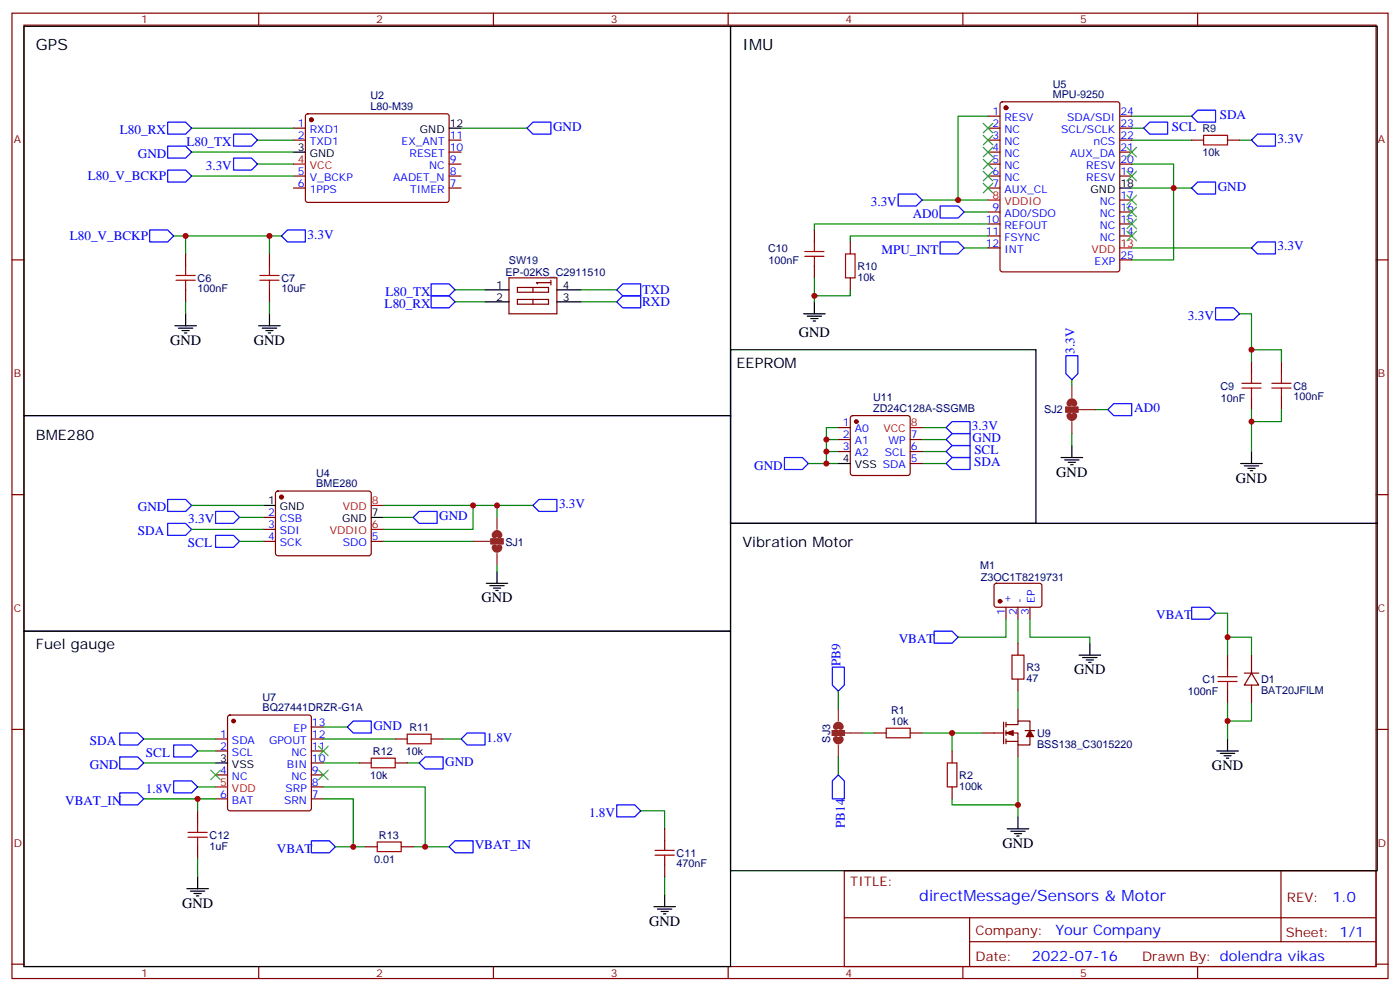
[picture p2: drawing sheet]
<svg xmlns="http://www.w3.org/2000/svg" width="412mm" height="292mm" viewBox="0 0 412 292" stroke-linecap="round" stroke-linejoin="round" font-family="sans-serif">
<g fill="none" stroke="#870000" stroke-width=".35">
<path d="M3.5 3.9h405.4v284.3h-405.4zM7.1 7.4h398.2v277.3h-398.2zM76.2 3.9v3.5M145.3 3.9v3.5M214.5 3.9v3.5M283.6 3.9v3.5M352.8 3.9v3.5M86.4 37.7h3.6M90.2 33.7l.5-.2 41.2 .1 .4 .6-.1 25-.6 .4h-41.2l-.4-.7v-24.7zM291 34.2h3.6M291 37.7h3.6M294.8 30.2l.5-.2h33.8l.5 .2 .2 .5v48.7l-.2 .5-.5 .2h-33.8l-.5-.3-.2-.4v-48.7z"/>
<path d="M329.8 34.2h3.6M329.8 37.7h3.6M86.4 41.3h3.6M86.4 51.9h3.6M86.4 55.4h3.6M132.3 41.3h3.5M132.3 44.8h3.5M132.3 48.3h3.5M132.3 51.9h3.5M132.3 55.4h3.5M291 41.3h3.6M291 44.8h3.6"/>
<path d="M291 48.3h3.6M291 51.9h3.6M291 55.4h3.6M329.8 41.3h3.6M329.8 44.8h3.6M329.8 48.3h3.6M329.8 51.9h3.6M329.8 58.9h3.6M351 41.3h3.5M361.6 41.3h3.5M3.5 76.6h3.6M54.7 74.8v3.5"/>
<path d="M79.4 74.8v3.5M239.9 67.7v3.6M239.9 78.3v3.5M250.5 71.3v3.5M291 62.4h3.6M291 66h3.6M291 69.5h3.6M291 73h3.6M329.8 76.6h3.6M329.8 62.4h3.6M329.8 66h3.6M329.8 69.5h3.6"/>
<path d="M405.3 76.6h3.6M54.7 85.4v3.5M79.4 85.4v3.5M149.9 81.8h14.1v10.6h-14.1zM152.4 84.7h9.2v1.4h-9.2zM152.4 88.2h9.2v1.4h-9.2zM157 84.7v1.4M157 88.2v1.4M162.3 82.6v1.4M162.3 83.3h-4.3l.4 .3M250.5 81.8v3.6M368.7 106.5v3.6"/>
<path d="M368.7 117.1v3.6M377.5 106.5v3.6M377.5 117.1v3.6M246.9 125.9h3.6M246.9 129.5h3.6M246.9 133h3.6M250.7 122.6l.5-.2h16.2l.5 .2 .2 .5v16.2l-.2 .5-.5 .3h-16.2l-.5-.3-.2-.5v-16.2zM268.1 129.5h3.5M268.1 133h3.5M268.1 136.5h3.5M3.5 145.7h3.6M77.6 152.4h3.5"/>
<path d="M77.6 155.9h3.5M77.6 159.5h3.5M81.4 144.8l.4-.2 27.1 .1 .5 .6-.1 18-.6 .4-27.1-.1-.5-.6v-17.7zM109.4 159.5h3.5M405.3 145.7h3.6M293 172l.5-.2 13 .1 .4 .6v5.9l-.7 .5-13-.1-.4-.6v-5.7zM296.3 178.9v3.5M299.9 178.9v3.5M303.4 178.9v3.5M299.9 189.4v3.6M361.6 193v3.5M366.5 198.3h4.3"/>
<path d="M368.7 198.3l2.1 3.5h-4.3zM368.7 193v5.3M3.5 214.8h3.6M63.5 217.7h3.5M67.3 210.8l.4-.2h23.3l.5 .2 .2 .5v26.8l-.2 .5-.5 .2h-23.3l-.5-.2-.2-.5v-26.8zM91.7 217.7h3.5M91.7 214.1h3.5M116.4 217.7h3.5M127 217.7h3.5M257.5 215.9h3.6M268.1 215.9h3.5M289.3 215.9h6.3"/>
<path d="M295.6 212.7v6.4M296.3 215.9h3.6v3.5h3.5v-3.5M296.3 213.4h3.6v-1h3.5v2.8M296.3 212.7v1.4M296.3 215.2v1.4M296.3 217.7v1.4M296.3 218.4h3.6M299.9 200v3.6M299.9 208.8v3.6M299.9 219.4v3.6M302 215.2h2.8M361.6 203.6v3.5"/>
<path d="M368.7 201.8v5.3M405.3 214.8h3.6M58.2 238.8v3.6M63.5 221.2h3.5M63.5 228.2h3.5M63.5 235.3h3.5M91.7 221.2h3.5M91.7 228.2h3.5M91.7 235.3h3.5M91.7 231.8h3.5M91.7 224.7h3.5M105.8 224.7h3.6"/>
<path d="M116.4 224.7h3.5M280.5 221.2v3.5M280.5 231.8v3.5M58.2 249.4v3.5M107.6 249.4h3.5M118.2 249.4h3.5M195.8 244.1v3.6M195.8 254.7v3.5M248.7 256.5h156.6v28.2h-156.6zM377.3 256.5v20.9M248.7 270.3h156.5M285.6 277.4h119.6"/>
<path d="M285.6 270.3v14.1M3.5 284h3.6M76.2 284.7v3.5M145.3 284.7v3.5M214.5 284.7v3.5M283.6 284.7v3.5M352.8 284.7v3.5M405.3 284h3.6"/>
</g>
<g fill="#870000" stroke="#870000" stroke-width=".35">
<path d="M303.4 215.2l1 1.8h-2.1z"/>
<path d="M296.3 215.9l2.1-.7v1.4z"/>
<circle cx="296.3" cy="31.8" r=".53"/>
<circle cx="82.9" cy="146.4" r=".53"/>
<circle cx="91.7" cy="35.3" r=".53"/>
<circle cx="294.6" cy="177.1" r=".53"/>
<circle cx="68.8" cy="212.4" r=".53"/>
<circle cx="252.2" cy="124.2" r=".53"/>
</g>
<path d="M86.4 48.3h3.6M291 58.9h3.6M329.8 73h3.6M268.1 125.9h3.5M109.4 155.9h3.5M109.4 148.9h3.5M63.5 231.8h3.5" fill="none" stroke="#f00" stroke-width=".35"/>
<g fill="none" stroke="#000" stroke-width=".35">
<path d="M7.1 7.8h208.1v114.6h-208.1zM215.2 7.8h190.5v146.4h-190.5zM132.3 37.7h3.5M86.4 44.8h3.6M329.8 55.4h3.6M51.5 96h6.4M52.6 96.7h4.2M53.6 97.4h2.1M54.3 98.1h.7M54.7 92.4v3.6M76.2 96h6.3M77.3 96.7h4.2"/>
<path d="M78.3 97.4h2.1M79 98.1h.7M79.4 92.4v3.6M142.9 88.9h7M142.9 85.4h7M164 88.9h7.1M164 85.4h7.1M236.7 92.4h6.4M237.8 93.1h4.2M238.8 93.8h2.1M239.5 94.5h.7M239.9 88.9v3.5"/>
<path d="M215.2 103h90v51.2h-90zM7.1 122.4h208.1v63.5h-208.1zM246.9 136.5h3.6M312.6 134.8h6.3M313.6 135.5h4.3M314.7 136.2h2.1M315.4 136.9h.7M315.7 131.2v3.6M365.5 136.5h6.3M366.5 137.2h4.3M367.6 137.9h2.1M368.3 138.6h.7"/>
<path d="M368.7 133v3.5M77.6 148.9h3.5M109.4 152.4h3.5M215.2 154.2h190.5v102.3h-190.5zM143.2 171.8h6.4M144.3 172.5h4.2M145.3 173.2h2.2M146 173.9h.8M146.4 168.3v3.5M7.1 185.9h208.1v98.8h-208.1zM317.9 193h6.3M318.9 193.7h4.2"/>
<path d="M320 194.4h2.1M320.7 195.1h.7M321 189.4v3.6M361.6 217.7v3.5M63.5 224.7h3.5M358.4 221.2h6.4M359.5 221.9h4.2M360.5 222.6h2.2M361.2 223.3h.7M58.2 258.2v3.6M296.7 244.1h6.3M297.7 244.8h4.3"/>
<path d="M298.8 245.5h2.1M299.5 246.2h.7M299.9 240.6v3.5M55 261.8h6.4M56.1 262.5h4.2M57.1 263.2h2.2M57.9 263.9h.7M192.6 267.1h6.4M193.7 267.8h4.2M194.7 268.5h2.1M195.4 269.2h.7M195.8 263.5v3.6"/>
</g>
<g fill="none" stroke="#a10000" stroke-width=".35">
<path d="M354.5 39.9h7.1v2.8h-7.1zM54.7 78.3v2.8M79.4 78.3v2.8M237.1 74.1h5.6M237.1 75.5h5.6M239.9 71.3v2.8M239.9 75.5v2.8M249.1 74.8h2.8v7h-2.8zM51.9 81.1h5.6M51.9 82.6h5.6M54.7 82.6v2.8M76.6 81.1h5.6"/>
<path d="M76.6 82.6h5.6M79.4 82.6v2.8M365.8 112.9h5.7M365.8 114.3h5.7M368.7 110.1v2.8M368.7 114.3v2.8M374.6 112.9h5.7M374.6 114.3h5.7M377.5 110.1v2.8M377.5 114.3v2.8M298.1 193h3.5v7h-3.5zM358.8 199.3h5.6"/>
<path d="M361.6 196.5v2.8M119.9 216.3h7.1v2.8h-7.1zM261.1 214.5h7v2.8h-7zM358.8 200.7h5.6M361.6 200.7v2.9M109.4 223.3h7v2.8h-7zM279 224.7h2.9v7.1h-2.9zM55.4 246.6h5.6M55.4 245.2h5.6M58.2 242.4v2.8M58.2 246.6v2.8M111.1 248h7.1v2.8h-7.1z"/>
<path d="M193 251.9h5.6M193 250.5h5.6M195.8 247.7v2.8M195.8 251.9v2.8"/>
</g>
<g fill="none" stroke="#008700" stroke-width=".35">
<path d="M56.4 37.7h30M135.8 37.7h19.4M291 34.2h-8.8v24.7M333.4 37.7h3.5M333.4 34.2h17.6M56.4 44.8h30M56.4 51.9h30M75.8 41.3h10.6M75.8 48.3h10.6M271.6 58.9h19.4M333.4 48.3h12.3v28.3h-12.3M333.4 41.3h17.6"/>
<path d="M333.4 55.4h17.6M365.1 41.3h3.6M51.2 69.5h3.5v5.3M54.7 69.5h24.7M82.9 69.5h-3.5v5.3M284 73h7M284 62.4h7M291 66h-51.1v1.7M291 69.5h-40.5v1.8M333.4 73h35.3M54.7 88.9v3.5M79.4 88.9v3.5"/>
<path d="M134.1 85.4h8.8M134.1 88.9h8.8M171.1 85.4h10.6M171.1 88.9h10.6M239.9 81.8v5.3h10.6v-1.7M239.9 87.1v1.8M365.1 92.4h3.6v10.6M315.7 111.8v1.8M368.7 106.5v-3.5h8.8v3.5M238.1 136.5h8.8M246.9 133h-3.5v3.5M246.9 129.5h-3.5v3.5"/>
<path d="M246.9 125.9h-3.5v3.6M271.6 136.5h7.1M271.6 125.9h7.1M271.6 133h7.1M271.6 129.5h7.1M315.7 127.7v3.5M322.8 120.7h3.5M368.7 120.7v3.5h8.8v-3.5M368.7 124.2v8.8M56.4 148.9h21.2M56.4 155.9h21.2M70.6 159.5h7"/>
<path d="M70.6 152.4h7M112.9 159.5h26.4M112.9 148.9h44.1M112.9 152.4h8.8M139.3 148.9v7h-26.4M146.4 148.9v3.5M146.4 166.5v1.8M296.3 182.4v5.3h-14.1M299.9 182.4v7M303.4 182.4v5.3h17.6v1.7M358.1 180.6h3.5v7.1M361.6 193v-5.3h7.1v5.3"/>
<path d="M42.3 217.7h21.2M95.2 217.7h21.2M95.2 214.1h7.1M130.5 217.7h5.3M246.9 203.6v5.2M254 215.9h3.5M271.6 215.9h8.9M289.3 215.9h-8.8v5.3M299.9 203.6v5.2M361.6 207.1v5.3h7.1v-5.3M361.6 212.4v5.3M42.3 224.7h21.2"/>
<path d="M42.3 235.3h15.9M58.2 221.2h5.3M58.2 231.8h5.3M63.5 235.3h-5.3v3.5M95.2 235.3h8.9v14.1M95.2 231.8h30v17.6h-3.5M95.2 224.7h10.6M119.9 224.7h3.6M188.7 238.8h7.1v5.3M246.9 223v5.2M280.5 235.3v1.8h19.4M299.9 223v17.6"/>
<path d="M58.2 252.9v5.3M98.8 249.4h8.8M125.2 249.4h7.1M195.8 258.2v5.3"/>
</g>
<g fill="none" stroke="#00f" stroke-width=".35">
<path d="M49.4 36h5.3l1.7 1.7-1.7 1.8h-5.3zM68.8 39.5h5.3l1.7 1.8-1.7 1.7h-5.3zM155.2 37.7l1.8-1.7h5.3v3.5h-5.3zM336.9 37.7l1.8-1.7h5.3v3.5h-5.3zM351 34.2l1.8-1.7h5.3v3.5h-5.3zM370.4 39.5h5.3v3.5h-5.3l-1.7-1.7zM49.4 43h5.3l1.7 1.8-1.7 1.8h-5.3zM49.4 50.1h5.3l1.7 1.8-1.7 1.7h-5.3zM68.8 46.6h5.3l1.7 1.7-1.7 1.8h-5.3zM264.6 57.2h5.3l1.7 1.7-1.7 1.8h-5.3zM351 55.4l1.8-1.8h5.3v3.6h-5.3zM44.1 67.7h5.3l1.8 1.8-1.8 1.8h-5.3z"/>
<path d="M82.9 69.5l1.8-1.8h5.3v3.6h-5.3zM276.9 60.7h5.3l1.8 1.7-1.8 1.8h-5.3zM276.9 71.3h5.3l1.8 1.7-1.8 1.8h-5.3zM370.4 71.3h5.3v3.5h-5.3l-1.7-1.8zM127 83.6h5.3l1.8 1.8-1.8 1.7h-5.3zM127 87.1h5.3l1.8 1.8-1.8 1.8h-5.3zM181.7 88.9l1.7-1.8h5.3v3.6h-5.3zM181.7 85.4l1.7-1.8h5.3v3.5h-5.3zM358.1 90.7h5.3l1.7 1.7-1.7 1.8h-5.3zM314 104.8h3.5v5.3l-1.8 1.7-1.7-1.7zM231.1 134.8h5.3l1.7 1.7-1.7 1.8h-5.3zM278.7 125.9l1.8-1.7h5.3v3.5h-5.3z"/>
<path d="M278.7 136.5l1.8-1.7h5.3v3.5h-5.3zM278.7 133l1.8-1.8h5.3v3.6h-5.3zM278.7 129.5l1.8-1.8h5.3v3.5h-5.3zM326.3 120.7l1.8-1.8h5.3v3.5h-5.3zM49.4 147.1h5.3l1.7 1.8-1.7 1.7h-5.3zM49.4 154.2h5.3l1.7 1.7-1.7 1.8h-5.3zM63.5 150.6h5.3l1.8 1.8-1.8 1.8h-5.3zM63.5 157.7h5.3l1.8 1.8-1.8 1.7h-5.3zM121.7 152.4l1.8-1.8h5.3v3.6h-5.3zM158.7 147.1h5.3v3.5h-5.3l-1.7-1.7zM351 178.9h5.3l1.8 1.7-1.8 1.8h-5.3zM245.2 196.5h3.5v5.3l-1.8 1.8-1.7-1.8z"/>
<path d="M275.2 185.9h5.3l1.7 1.8-1.7 1.7h-5.3zM35.3 215.9h5.3l1.7 1.8-1.7 1.7h-5.3zM51.2 219.4h5.2l1.8 1.8-1.8 1.8h-5.2zM102.3 214.1l1.8-1.7h5.3v3.5h-5.3zM135.8 217.7l1.8-1.8h5.3v3.5h-5.3zM35.3 223h5.3l1.7 1.7-1.7 1.8h-5.3zM35.3 233.5h5.3l1.7 1.8-1.7 1.8h-5.3zM51.2 230h5.2l1.8 1.8-1.8 1.7h-5.2zM123.5 224.7l1.7-1.7h5.3v3.5h-5.3zM181.7 237.1h5.3l1.7 1.7-1.7 1.8h-5.3zM246.9 228.2l1.8 1.8v5.3h-3.5v-5.3zM91.7 247.7h5.3l1.8 1.7-1.8 1.8h-5.3z"/>
<path d="M132.3 249.4l1.8-1.7h5.2v3.5h-5.2z"/>
</g>
<path d="M315 118.9a.71 .71 0 0 1 .7-.7 .71 .71 0 0 1 .7 .7M315 122.4a.71 .71 0 0 0 .7 .7 .71 .71 0 0 0 .7-.7M145.7 157.7a.71 .71 0 0 1 .7-.7 .71 .71 0 0 1 .7 .7M145.7 161.2a.71 .71 0 0 0 .7 .7 .71 .71 0 0 0 .7-.7M246.2 214.1a.71 .71 0 0 1 .7-.7 .71 .71 0 0 1 .7 .7M246.2 217.7a.71 .71 0 0 0 .7 .7 .71 .71 0 0 0 .7-.7" fill="none" stroke="#8c2424" stroke-width="1.8"/>
<path d="M314 119.9h3.5v1.5h-3.5zM315.7 113.6v3.5M315.7 124.2v3.5M317.5 120.7h5.3M139.3 159.5h5.3M144.6 158.8h3.6v1.4h-3.6zM146.4 152.4v3.5M146.4 163v3.5M245.2 215.2h3.5v1.4h-3.5zM246.9 208.8v3.6M246.9 219.4v3.6M248.7 215.9h5.3" fill="none" stroke="#8c2424" stroke-width=".35"/>
<g fill="#8c2424" stroke="#8c2424" stroke-width=".35">
<path d="M144.6 158.8h3.6v1.4h-3.6z"/>
<path d="M314 119.9h3.5v1.5h-3.5z"/>
<path d="M245.2 215.2h3.5v1.4h-3.5z"/>
</g>
<g fill="none" stroke="#3c3" stroke-width=".35">
<path d="M289.6 36.3l2.9 2.9M289.6 39.9l2.9 2.8M292.5 36.3l-2.9 2.9M292.5 39.9l-2.9 2.8M289.6 43.4l2.9 2.8M289.6 46.9l2.9 2.8M289.6 50.4l2.9 2.9M289.6 54l2.9 2.8M292.5 43.4l-2.9 2.8M292.5 46.9l-2.9 2.8M292.5 50.4l-2.9 2.9M292.5 54l-2.9 2.8"/>
<path d="M332 57.5l2.8 2.8M332 43.4l2.8 2.8M332 50.4l2.8 2.9M334.8 57.5l-2.8 2.8M334.8 43.4l-2.8 2.8M334.8 50.4l-2.8 2.9M332 61l2.8 2.9M332 64.6l2.8 2.8M332 68.1l2.8 2.8M334.8 61l-2.8 2.9M334.8 64.6l-2.8 2.8M334.8 68.1l-2.8 2.8"/>
<path d="M93.8 219.8l2.9 2.8M96.7 219.8l-2.9 2.8M62.1 226.8l2.8 2.9M64.9 226.8l-2.8 2.9M93.8 226.8l2.9 2.9M96.7 226.8l-2.9 2.9"/>
</g>
<g fill="#c00">
<circle cx="299.9" cy="237.1" r=".88"/>
<circle cx="280.5" cy="215.9" r=".88"/>
<circle cx="54.7" cy="69.5" r=".88"/>
<circle cx="79.4" cy="69.5" r=".88"/>
<circle cx="361.6" cy="187.7" r=".88"/>
<circle cx="361.6" cy="212.4" r=".88"/>
<circle cx="139.3" cy="148.9" r=".88"/>
<circle cx="146.4" cy="148.9" r=".88"/>
<circle cx="239.9" cy="87.1" r=".88"/>
<circle cx="282.2" cy="58.9" r=".88"/>
<circle cx="345.7" cy="55.4" r=".88"/>
<circle cx="58.2" cy="235.3" r=".88"/>
<circle cx="104.1" cy="249.4" r=".88"/>
<circle cx="125.2" cy="249.4" r=".88"/>
<circle cx="368.7" cy="124.2" r=".88"/>
<circle cx="368.7" cy="103" r=".88"/>
<circle cx="243.4" cy="136.5" r=".88"/>
<circle cx="243.4" cy="133" r=".88"/>
<circle cx="243.4" cy="129.5" r=".88"/>
</g>
<g font-size="4.6">
<text x="10.6" y="14.8">GPS</text>
<text x="218.7" y="14.8">IMU</text>
</g>
<text font-size="4.6" fill="#00f" x="270.8" y="265.5">directMessage/Sensors &amp; Motor</text>
<g font-size="4.2">
<text x="50.1" y="101.6">GND</text>
<text x="74.8" y="101.6">GND</text>
<text x="235.3" y="99.1">GND</text>
<text x="217" y="108.3">EEPROM</text>
<text x="10.6" y="129.5">BME280</text>
<text x="311.1" y="140.4">GND</text>
<text x="364.1" y="142.2">GND</text>
<text x="218.7" y="161.2">Vibration Motor</text>
<text x="141.8" y="177.4">GND</text>
<text x="10.6" y="191.2">Fuel gauge</text>
<text x="316.4" y="198.6">GND</text>
<text x="357" y="226.8">GND</text>
<text x="295.3" y="249.8">GND</text>
<text x="53.6" y="267.4">GND</text>
<text x="191.2" y="272.7">GND</text>
</g>
<g font-size="4.2" fill="#00f">
<text x="392.5" y="265.7">1.0</text>
<text x="310.9" y="275.3">Your Company</text>
<text x="304" y="283.1">2022-07-16</text>
</g>
<g font-size="3.9" fill="#00f">
<text x="359.3" y="35">SDA</text>
<text x="35.3" y="39.5">L80_RX</text>
<text x="162.9" y="38.5">GND</text>
<text x="345.2" y="38.5">SCL</text>
<text x="40.6" y="46.6">GND</text>
<text x="54.9" y="43">L80_TX</text>
<text x="376.3" y="42">3.3V</text>
<text x="25.9" y="53.1">L80_V_BCKP</text>
<text x="60.6" y="50.1">3.3V</text>
<text x="358.7" y="56.2">GND</text>
<text x="256.5" y="60.7">3.3V</text>
<text x="268.9" y="64.2">AD0</text>
<text x="20.6" y="70.8">L80_V_BCKP</text>
<text x="90.6" y="70.3">3.3V</text>
<text x="259.6" y="74.8">MPU_INT</text>
<text x="376.3" y="73.8">3.3V</text>
<text x="113.5" y="87.1">L80_TX</text>
<text x="189.3" y="86.6">TXD</text>
<text x="113.3" y="90.7">L80_RX</text>
<text x="189.1" y="90.2">RXD</text>
<text x="349.9" y="94.3">3.3V</text>
<text x="316.5" y="104.2" transform="rotate(-90 316.5 104.2)">3.3V</text>
<text x="334.1" y="121.4">AD0</text>
<text x="286.3" y="126.8">3.3V</text>
<text x="286.5" y="130.2">GND</text>
<text x="287" y="137.3">SDA</text>
<text x="287" y="133.7">SCL</text>
<text x="222.2" y="138.4">GND</text>
<text x="164.7" y="149.6">3.3V</text>
<text x="40.6" y="150.6">GND</text>
<text x="55.5" y="154.2">3.3V</text>
<text x="129.4" y="153.2">GND</text>
<text x="40.6" y="157.7">SDA</text>
<text x="55.3" y="161.2">SCL</text>
<text x="340.6" y="182.4">VBAT</text>
<text x="264.7" y="189.5">VBAT</text>
<text x="247.6" y="196.2" transform="rotate(-90 247.6 196.2)">PB9</text>
<text x="110" y="214.9">GND</text>
<text x="26.5" y="219.4">SDA</text>
<text x="143.3" y="218.4">1.8V</text>
<text x="26.5" y="226.5">GND</text>
<text x="43" y="223">SCL</text>
<text x="131.2" y="225.5">GND</text>
<text x="43" y="233.5">1.8V</text>
<text x="19.2" y="237.2">VBAT_IN</text>
<text x="173.5" y="240.6">1.8V</text>
<text x="248.8" y="243.9" transform="rotate(-90 248.8 243.9)">PB14</text>
<text x="81.6" y="251.2">VBAT</text>
<text x="139.9" y="250.2">VBAT_IN</text>
</g>
<g font-size="3.9" fill="#800">
<text x="250.5" y="261.1">TITLE:</text>
<text x="379.1" y="265.7">REV:</text>
<text x="287.4" y="275.3">Company:</text>
<text x="378.7" y="275.9">Sheet: 1/1</text>
<text x="287.4" y="282.9">Date:</text>
<text x="336.4" y="283">Drawn By: dolendra vikas</text>
</g>
<g font-size="3.2" fill="#800">
<text x="41.6" y="6.9">1</text>
<text x="110.8" y="6.9">2</text>
<text x="179.9" y="6.9">3</text>
<text x="249.1" y="6.9">4</text>
<text x="318.2" y="6.9">5</text>
<text x="4.1" y="42">A</text>
<text x="405.9" y="42">A</text>
<text x="4.1" y="111.1">B</text>
<text x="405.9" y="111.1">B</text>
<text x="4.1" y="180.3">C</text>
<text x="405.9" y="180.3">C</text>
<text x="4.1" y="249.4">D</text>
<text x="405.9" y="249.4">D</text>
<text x="41.6" y="287.7">1</text>
<text x="110.8" y="287.7">2</text>
<text x="179.9" y="287.7">3</text>
<text x="249.1" y="287.7">4</text>
<text x="318.2" y="287.7">5</text>
</g>
<g font-size="3.2" fill="#000080">
<text x="109.1" y="29.2">U2</text>
<text x="310.1" y="28.9">MPU-9250</text>
<text x="310.1" y="25.9">U5</text>
<text x="109.1" y="32.5">L80-M39</text>
<text x="354.2" y="38.9">R9</text>
<text x="354.2" y="45.9">10k</text>
<text x="149.9" y="77.7">SW19</text>
<text x="226.3" y="74.2">C10</text>
<text x="226.4" y="77.7">100nF</text>
<text x="58.2" y="83">C6</text>
<text x="82.9" y="83">C7</text>
<text x="148.9" y="81.2">EP-02KS_C2911510</text>
<text x="252.6" y="82.6">10k</text>
<text x="252.6" y="79.4">R10</text>
<text x="58.2" y="86.1">100nF</text>
<text x="82.9" y="86.1">10uF</text>
<text x="257.2" y="118.1">U11</text>
<text x="359.5" y="114.7">C9</text>
<text x="359.6" y="118.3">10nF</text>
<text x="381" y="117.9">100nF</text>
<text x="381" y="114.7">C8</text>
<text x="257.2" y="121.3">ZD24C128A-SSGMB</text>
<text x="307.6" y="121.8">SJ2</text>
<text x="93.1" y="143.6">BME280</text>
<text x="93.1" y="140.4">U4</text>
<text x="148.9" y="160.7">SJ1</text>
<text x="288.8" y="167.7">M1</text>
<text x="288.9" y="171.2">Z3OC1T8219731</text>
<text x="302.3" y="197.6">R3</text>
<text x="302.3" y="200.8">47</text>
<text x="354.2" y="201.2">C1</text>
<text x="371.5" y="201.2">D1</text>
<text x="77.3" y="209.5">BQ27441DRZR-G1A</text>
<text x="77.3" y="206.4">U7</text>
<text x="349.9" y="204.7">100nF</text>
<text x="371.5" y="204.3">BAT20JFILM</text>
<text x="120.6" y="215.3">R11</text>
<text x="262.5" y="213.4">10k</text>
<text x="262.5" y="210.2">R1</text>
<text x="244.5" y="218.7" transform="rotate(-90 244.5 218.7)">SJ3</text>
<text x="305.5" y="220.2">BSS138_C3015220</text>
<text x="305.5" y="217.1">U9</text>
<text x="109.9" y="222.3">R12</text>
<text x="119.6" y="222.3">10k</text>
<text x="109" y="229.4">10k</text>
<text x="282.6" y="232.5">100k</text>
<text x="282.6" y="229.4">R2</text>
<text x="61.7" y="250.2">1uF</text>
<text x="61.7" y="247">C12</text>
<text x="111.6" y="247">R13</text>
<text x="110.2" y="254.1">0.01</text>
<text x="199.3" y="255.5">470nF</text>
<text x="199.3" y="252.3">C11</text>
</g>
<g font-size="3.2" fill="#00f">
<text x="292.4" y="33.9">1</text>
<text x="295.9" y="35.6">RESV</text>
<text x="314.4" y="35.6">SDA/SDI</text>
<text x="330" y="33.9">24</text>
<text x="87.8" y="37.4">1</text>
<text x="87.8" y="40.9">2</text>
<text x="91.3" y="39.2">RXD1</text>
<text x="132.5" y="40.9">11</text>
<text x="292.4" y="37.4">2</text>
<text x="292.4" y="40.9">3</text>
<text x="295.9" y="39.2">NC</text>
<text x="312.6" y="39.2">SCL/SCLK</text>
<text x="330" y="40.9">22</text>
<text x="330" y="37.4">23</text>
<text x="91.3" y="42.7">TXD1</text>
<text x="118.3" y="42.7">EX_ANT</text>
<text x="120.6" y="46.2">RESET</text>
<text x="132.5" y="48">9</text>
<text x="132.5" y="44.5">10</text>
<text x="292.4" y="44.5">4</text>
<text x="292.4" y="48">5</text>
<text x="295.9" y="42.7">NC</text>
<text x="295.9" y="46.2">NC</text>
<text x="315.2" y="46.2">AUX_DA</text>
<text x="322.1" y="42.7">nCS</text>
<text x="330" y="48">20</text>
<text x="330" y="44.5">21</text>
<text x="87.8" y="51.5">5</text>
<text x="91.3" y="53.3">V_BCKP</text>
<text x="115.9" y="53.3">AADET_N</text>
<text x="126.4" y="49.7">NC</text>
<text x="132.5" y="51.5">8</text>
<text x="292.4" y="51.5">6</text>
<text x="295.9" y="49.7">NC</text>
<text x="295.9" y="53.3">NC</text>
<text x="320" y="53.3">RESV</text>
<text x="320" y="49.7">RESV</text>
<text x="330" y="51.5">19</text>
<text x="87.8" y="55">6</text>
<text x="91.3" y="56.8">1PPS</text>
<text x="120.8" y="56.8">TIMER</text>
<text x="132.5" y="55">7</text>
<text x="292.4" y="55">7</text>
<text x="295.9" y="56.8">AUX_CL</text>
<text x="330" y="58.6">17</text>
<text x="290.4" y="65.6">10</text>
<text x="292.4" y="62.1">9</text>
<text x="295.9" y="63.9">AD0/SDO</text>
<text x="324" y="63.9">NC</text>
<text x="324" y="60.3">NC</text>
<text x="330" y="65.6">15</text>
<text x="330" y="62.1">16</text>
<text x="290.4" y="69.1">11</text>
<text x="295.9" y="67.4">REFOUT</text>
<text x="295.9" y="70.9">FSYNC</text>
<text x="324" y="70.9">NC</text>
<text x="324" y="67.4">NC</text>
<text x="330" y="69.1">14</text>
<text x="290.4" y="72.7">12</text>
<text x="295.9" y="74.4">INT</text>
<text x="322.4" y="78">EXP</text>
<text x="330" y="76.2">25</text>
<text x="248.3" y="125.6">1</text>
<text x="248.3" y="129.1">2</text>
<text x="251.8" y="127.4">A0</text>
<text x="251.8" y="130.9">A1</text>
<text x="261.8" y="130.9">WP</text>
<text x="268.3" y="129.1">7</text>
<text x="248.3" y="132.6">3</text>
<text x="251.8" y="134.4">A2</text>
<text x="260.7" y="134.4">SCL</text>
<text x="268.3" y="136.2">5</text>
<text x="268.3" y="132.6">6</text>
<text x="78.9" y="152">2</text>
<text x="78.9" y="155.6">3</text>
<text x="82.4" y="153.8">CSB</text>
<text x="78.9" y="159.1">4</text>
<text x="82.4" y="157.3">SDI</text>
<text x="82.4" y="160.9">SCK</text>
<text x="100.9" y="160.9">SDO</text>
<text x="109.5" y="159.1">5</text>
<text x="297.7" y="177.6" transform="rotate(-90 297.7 177.6)">+</text>
<text x="301.3" y="177.6" transform="rotate(-90 301.3 177.6)">-</text>
<text x="304.8" y="177.6" transform="rotate(-90 304.8 177.6)">EP</text>
<text x="296" y="181.1" transform="rotate(-90 296 181.1)">1</text>
<text x="299.5" y="181.1" transform="rotate(-90 299.5 181.1)">2</text>
<text x="303" y="181.1" transform="rotate(-90 303 181.1)">3</text>
<text x="86.5" y="215.5">EP</text>
<text x="91.9" y="213.8">13</text>
<text x="64.8" y="217.3">1</text>
<text x="64.8" y="220.8">2</text>
<text x="68.3" y="219.1">SDA</text>
<text x="79.3" y="219.1">GPOUT</text>
<text x="91.9" y="220.8">11</text>
<text x="91.9" y="217.3">12</text>
<text x="64.8" y="227.9">4</text>
<text x="68.3" y="222.6">SCL</text>
<text x="84.5" y="226.1">BIN</text>
<text x="85.8" y="222.6">NC</text>
<text x="91.9" y="227.9">9</text>
<text x="91.9" y="224.4">10</text>
<text x="68.3" y="229.7">NC</text>
<text x="84.1" y="233.2">SRP</text>
<text x="85.8" y="229.7">NC</text>
<text x="91.9" y="231.4">8</text>
<text x="64.8" y="235">6</text>
<text x="68.3" y="236.7">BAT</text>
<text x="83.7" y="236.7">SRN</text>
<text x="91.9" y="235">7</text>
</g>
<g font-size="3.2">
<text x="123.7" y="39.2">GND</text>
<text x="132.5" y="37.4">12</text>
<text x="87.8" y="44.5">3</text>
<text x="91.3" y="46.2">GND</text>
<text x="321.3" y="56.8">GND</text>
<text x="330" y="55">18</text>
<text x="146.2" y="88.5">2</text>
<text x="146.2" y="85">1</text>
<text x="165.8" y="88.5">3</text>
<text x="165.8" y="85">4</text>
<text x="248.3" y="136.2">4</text>
<text x="251.8" y="137.9">VSS SDA</text>
<text x="78.9" y="148.5">1</text>
<text x="82.4" y="150.3">GND</text>
<text x="100.8" y="153.8">GND</text>
<text x="109.5" y="152">7</text>
<text x="64.8" y="224.4">3</text>
<text x="68.3" y="226.1">VSS</text>
</g>
<g font-size="3.2" fill="#f00">
<text x="87.8" y="48">4</text>
<text x="91.3" y="49.7">VCC</text>
<text x="292.4" y="58.6">8</text>
<text x="295.9" y="60.3">VDDIO</text>
<text x="321.5" y="74.4">VDD</text>
<text x="330" y="72.7">13</text>
<text x="268.3" y="125.6">8</text>
<text x="260.2" y="127.4">VCC</text>
<text x="109.5" y="148.5">8</text>
<text x="101" y="150.3">VDD</text>
<text x="109.5" y="155.6">6</text>
<text x="97.2" y="157.3">VDDIO</text>
<text x="64.8" y="231.4">5</text>
<text x="68.3" y="233.2">VDD</text>
</g>
</svg>
